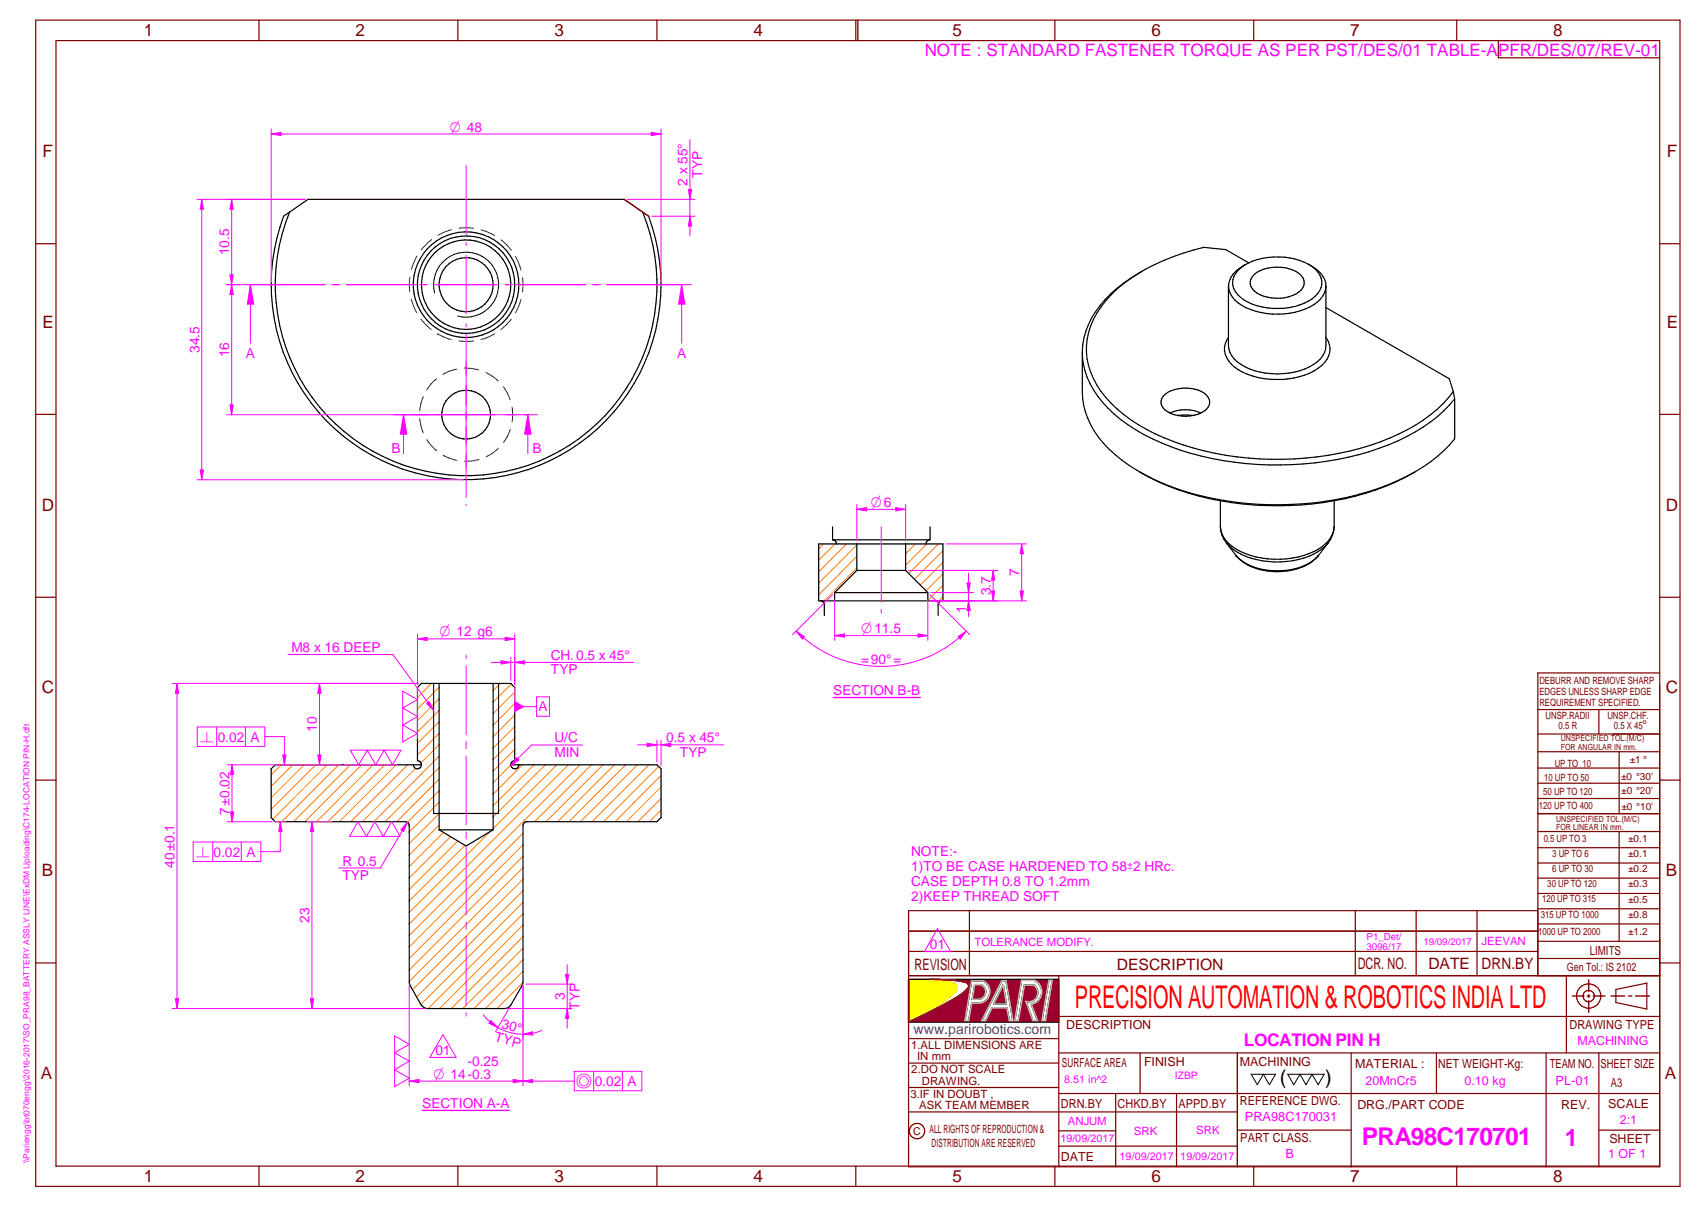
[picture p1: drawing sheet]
<svg xmlns="http://www.w3.org/2000/svg" width="420mm" height="297mm" viewBox="0 0 420 297" stroke-linecap="round" stroke-linejoin="round" font-family="sans-serif">
<g fill="none" stroke="#800000" stroke-width=".3">
<path d="M8.8 5h405v287h-405zM13.8 10h395v277h-395zM63.8 5v5M112.8 5v5M161.8 5v5M210.8 5v5M259.8 5v5M308.8 5v5M358.8 5v5M8.8 60h5M408.8 60h5M8.8 102h5"/>
<path d="M408.8 102h5M8.8 147h5M408.8 147h5M8.8 192h5M408.8 192h5M8.8 237h5M408.8 237h5M63.8 287v5M112.8 287v5M161.8 287v5M210.8 287v5M259.8 287v5"/>
<path d="M308.8 287v5M358.8 287v5"/>
</g>
<path d="M211.3 5v5" fill="none" stroke="#800000" stroke-width=".34"/>
<path d="M239.3 241.4h2.8a2.91 2.91 0 0 1 1.7 2.9 2.91 2.91 0 0 1-2.2 2.5l-2.3 .1-.7 4.3h-1zM246.7 241.3h1.1l1.7 9.9h-.9l-.6-3.2h-3.7l-1.5 3.2h-1zM251.6 241.3h3.2a3.2 3.2 0 0 1 1.7 3.2 3.2 3.2 0 0 1-2.5 2.7l1.6 4h-1.2l-1.8-4.8a2.25 2.25 0 0 0 2.8-1.1 2.25 2.25 0 0 0-.8-2.9h-2.3l-1.5 8.8h-.9zM258.3 241.3h.9l-1.7 9.9h-.9z" fill="none" stroke="#991b1e" stroke-width=".34"/>
<path d="M240.1 242.3h1.4a1.85 1.85 0 0 1 1.2 2 1.85 1.85 0 0 1-1.7 1.6h-1.5z" fill-rule="evenodd" fill="#990026"/>
<path d="M240.1 242.3h1.4a1.85 1.85 0 0 1 1.2 2 1.85 1.85 0 0 1-1.7 1.6h-1.5z" fill="none" stroke="#991b1e" stroke-width=".34"/>
<path d="M247.1 242.4l.8 4.7h-3.2z" fill="#990026"/>
<path d="M247.1 242.4l.8 4.7h-3.2z" fill="none" stroke="#991b1e" stroke-width=".34"/>
<path d="M238.4 242.1l-.2-.1a28.1 28.1 0 0 0-8.9-1l5.2 .9a1.32 1.32 0 0 1 1.2 1 1.32 1.32 0 0 1-.6 1.4l-3.3 2.5-8 4.7 5.6-2.7 5.3-2.8a10.3 10.3 0 0 0 3.9-3.3l-.2-.6M239.3 241.4h2.8a2.91 2.91 0 0 1 1.7 2.9 2.91 2.91 0 0 1-2.2 2.5l-2.3 .1-.7 4.3h-1zM240.1 242.3h1.4a1.85 1.85 0 0 1 1.2 2 1.85 1.85 0 0 1-1.7 1.6h-1.5zM246.7 241.3h1.1l1.7 9.9h-.9l-.6-3.2h-3.7l-1.5 3.2h-1zM247.1 242.4l.8 4.7h-3.2zM251.6 241.3h3.2a3.2 3.2 0 0 1 1.7 3.2 3.2 3.2 0 0 1-2.5 2.7l1.6 4h-1.2l-1.8-4.8a2.25 2.25 0 0 0 2.8-1.1 2.25 2.25 0 0 0-.8-2.9h-2.3l-1.5 8.8h-.9zM258.3 241.3h.9l-1.7 9.9h-.9z" fill="none" stroke="#000" stroke-width=".34"/>
<circle cx="238.4" cy="242.1" r=".17" fill="#000"/>
<path d="M240.1 242.3h1.4a1.85 1.85 0 0 1 1.2 2 1.85 1.85 0 0 1-1.7 1.6h-1.5zM247.1 242.4l.8 4.7h-3.2z" fill="none" stroke="#c0c0c0" stroke-width=".34"/>
<path d="M223.8 241h5.5l4.1 .6a2.41 2.41 0 0 1 2.3 1.4v.1a7.3 7.3 0 0 1-3.4 3.4l-8.5 5z" fill-rule="evenodd" fill="#ff0"/>
<path d="M223.8 241h5.5l5.2 .9a1.23 1.23 0 0 1 1.1 1.6l-1.3 1.5-2.5 1.8-8 4.7z" fill="none" stroke="#f1eb1f" stroke-width=".34"/>
<path d="M229.3 241l3.6 .5 2 .5a1.06 1.06 0 0 1 .8 .8 1.06 1.06 0 0 1-.3 1l-.9 1.1-3.5 2.5-7.2 4.1" fill="none" stroke="#ff0" stroke-width=".34"/>
<path d="M223.8 241v10.5" fill="none" stroke="#000" stroke-width=".34"/>
<path d="M223.8 241v10.5" fill="none" stroke="#000" stroke-width=".3"/>
<path d="M229.3 241l7.2 .4 1.7 .5 .3 .3 .1 .5-1.1 1.4-2.4 1.6-5.6 3.1-5.7 2.7h37v-10.5zM239.3 241.4h2.8a2.91 2.91 0 0 1 1.7 2.9 2.91 2.91 0 0 1-2.2 2.5l-2.3 .1-.7 4.3h-1zM251.6 241.3h3.2a3.2 3.2 0 0 1 1.7 3.2 3.2 3.2 0 0 1-2.5 2.7l1.6 4h-1.2l-1.8-4.8a2.25 2.25 0 0 0 2.8-1.1 2.25 2.25 0 0 0-.8-2.9h-2.3l-1.5 8.8h-.9zM258.3 241.3h.9l-1.7 9.9h-.9zM246.7 241.3h1.1l1.7 9.9h-.9l-.6-3.2h-3.7l-1.5 3.2h-1z" fill-rule="evenodd" fill="#990026"/>
<path d="M223.8 241h37v10.5h-37" fill="none" stroke="#000" stroke-width=".3"/>
<path d="M229.3 241h1a24.8 24.8 0 0 1 7.9 1l.2 .1" fill="none" stroke="#991b1e" stroke-width=".34"/>
<circle cx="238.4" cy="242.1" r=".17" fill="#991b1e"/>
<path d="M223.8 251.5l6.1-2.9 6.1-3.4-4.9 2.7zM229.3 241l2.9 .1a15.2 15.2 0 0 1 6.1 .9l.3 .4M236.8 244.6l-.8 .6M237.5 244.1l-.7 .5M238.1 243.5l-.6 .6M238.5 242.1l.1 .4M238.6 242.4l-.4 1M238.6 242.7l-.3 .6-.8 .8" fill="none" stroke="#991b1e" stroke-width=".34"/>
<path d="M239.3 241.4h2.8a2.91 2.91 0 0 1 1.7 2.9 2.91 2.91 0 0 1-2.2 2.5l-2.3 .1-.7 4.3h-1zM246.7 241.3h1.1l1.7 9.9h-.9l-.6-3.2h-3.7l-1.5 3.2h-1zM251.6 241.3h3.2a3.2 3.2 0 0 1 1.7 3.2 3.2 3.2 0 0 1-2.5 2.7l1.6 4h-1.2l-1.8-4.8a2.25 2.25 0 0 0 2.8-1.1 2.25 2.25 0 0 0-.8-2.9h-2.3l-1.5 8.8h-.9zM258.3 241.3h.9l-1.7 9.9h-.9z" fill="none" stroke="#c0c0c0" stroke-width=".34"/>
<g fill="none" stroke="#800000" stroke-width=".3">
<path d="M394.7 10h-25.7v4.2h39.8M153.7 49.1l6.1 4.1M378.7 174.6h30.1M393.8 174.6v6M408.8 168.6v118.5h-185v-63h154.9M408.8 165.6h-30.1v74.5M378.7 185h30.1M378.7 189h30.1M378.7 192.7h30.1M378.7 196.5h30.1M378.7 180.6h30.1M398.8 185v15.2"/>
<path d="M378.7 200.2h30.1M378.7 204.6h30.1M378.7 208.6h30.1M378.7 212.4h30.1M378.7 216.1h30.1M378.7 219.9h30.1M398.8 204.6v27M223.8 229.2h154.9M223.8 234.1h154.9M238.7 224.1v16M333.8 224.1v16M348.8 224.1v16"/>
<path d="M363.8 224.1v16M378.7 223.6h30.1M378.7 227.4h30.1M378.7 231.6h30.1M378.7 235.9h30.1M223.8 255.6h37M223.8 240.1h185M260.8 240.1v47M260.8 250.1h148M260.8 259.1h148M280.8 259.1v10M304.7 259.1v28"/>
<path d="M332.8 259.1v28M353.8 259.1v10M380.8 259.1v28M385.8 240.1v19M393.8 259.1v28M398 243.5l7.6-1.6v6.4l-7.6-1.6zM223.8 273.6h80.9M223.8 267.6h37M223.8 261.6h37M260.8 278.3h14M260.8 269.1h148M274.8 269.1v18"/>
<path d="M289.8 269.1v18M304.7 278.1h28.1M393.8 278.1h15M260.8 282.1h43.9"/>
<circle cx="391.3" cy="245.1" r="2.99"/>
<circle cx="391.3" cy="245.1" r="1.39"/>
<circle cx="225.8" cy="278.3" r="1.9"/>
</g>
<path d="M387.3 245.1h2.8M390.9 245.1h.7M391.3 241.1v2.9M391.3 244.8v.7M391.3 246.3v2.8M392.4 245.1h2.9M396.8 245.1h3.4M401.1 245.1h.8M402.8 245.1h3.5" fill="none" stroke="#800000" stroke-width=".34"/>
<g fill="none" stroke="#008000" stroke-width=".25">
<path d="M106.3 58.9l-2.6 2.6M111.2 56.6l-2 .6-1.3 .7M113.1 56.2l2.1-.2 1.5 .2M118.5 56.6l3.3 1.4M123.4 59l2.5 2.6M101 68.2l-.1 3.6M101.3 73.6l.5 1.7 .8 1.7M102.7 63l-1.4 3.3M103.7 78.5l2.5 2.6M125.9 78.6l-2.6 2.5M126.9 63.1l1.4 3.4M128.3 73.7l-1.4 3.3"/>
<path d="M128.7 68.3l.1 1.8-.1 1.7M104.3 97.6l-.6 1.7-.3 1.8M107.5 93.2l-1.3 1.2-1.1 1.5M107.8 82.2h.1M107.8 82.2l1.4 .7 2 .7M112.5 90.8a8.6 8.6 0 0 0-3.4 1.4M113 83.9h3.6M114.3 90.6l1.9 .1 1.7 .4M119.7 91.7l1.6 .9 1.4 1.2M121.8 82.2l-2.1 1-1.3 .4M123.9 95.2l1.1 1.5 .6 1.7M103.4 103l.3 1.8 .6 1.8"/>
<path d="M105.1 108.2l1.1 1.4 1.4 1.3M109.1 112l1.6 .8 1.8 .5M118 113.1l-1.8 .4h-1.8M122.7 110.3l-1.4 1.2-1.6 .9M125.7 105.7l-.7 1.7-1 1.5M126.1 100.2l.2 1.9-.2 1.7"/>
</g>
<g fill="none" stroke="#000" stroke-width=".3">
<path d="M71.3 52.2l-1.5 1a48 48 0 0 0 45 64.8 48 48 0 0 0 45-64.8l-1.5-1M71.3 52.2a47 47 0 0 0 43.5 64.9 47 47 0 0 0 43.5-64.9M71.3 52.2l4.6-3.1h77.8l4.6 3.1"/>
<circle cx="114.8" cy="70.1" r="12"/>
<circle cx="114.8" cy="70.1" r="6.7"/>
<circle cx="114.8" cy="70" r="13"/>
<circle cx="114.8" cy="70.1" r="11"/>
<circle cx="114.8" cy="102.1" r="6"/>
</g>
<path d="M107 72.1a8 8 0 0 1 7-10.1 8 8 0 0 1 8.8 8.7 8 8 0 0 1-10.1 7.1" fill="none" stroke="#000" stroke-width=".25"/>
<g fill="none" stroke="#f0f" stroke-width=".25">
<path d="M114.8 40.8v17M114.8 59.6v.9M60.4 70.1h.3M80.3 70.1h-18.6v14.4M81.6 70.1h2.2M85.2 70.1h17.4M103.3 70.1h1.9M106.8 70.1h16M114.8 62.9v14.4M114.8 79.7v.8M124.4 70.1h1.9M127 70.1h17.4"/>
<path d="M145.8 70.1h2.1M149.3 70.1h18.6M168.9 70.1h.3M114.8 82.3v40.1M101.8 102.1h.2M102.3 102.1h2.4M105.1 102.1h.1M107.6 102.1h14.4M124.4 102.1h.1M124.9 102.1h2.4M127.6 102.1h.2M114.8 124.2v.2"/>
</g>
<path d="M61.7 70.1l.8 4.7h-1.6z" fill="#f0f"/>
<path d="M61.7 70.1l.8 4.7h-1.6zM167.9 70.1v14.4" fill="none" stroke="#f0f" stroke-width=".25"/>
<path d="M167.9 70.1l.8 4.7h-1.6z" fill="#f0f"/>
<g fill="none" stroke="#f0f" stroke-width=".25">
<path d="M59.3 70.1h2.4M167.9 70.1l.8 4.7h-1.6zM167.9 70.1h2.4M114.8 161.2v.9M114.8 163.8v17M114.8 182.5v1.7M114.8 186.1v16.8M114.8 204.8v1.7M114.8 208.2v17M114.8 226.9v1.8M114.8 230.5v16.9M100.8 242.4v24.9"/>
<path d="M114.8 249.2v.9M128.8 242.4v24.9M100.8 266.1l2.4-.5v.8z"/>
</g>
<g fill="none" stroke="#ff8000" stroke-width=".25">
<path d="M106.2 168.2l-3.4 3.5M108.2 169.1l-5.4 5.4M108.2 172l-5.4 5.3M108.2 174.8l-5.4 5.3M108.2 177.6l-5.4 5.4M123.2 168.2l-1.8 1.8M125.9 168.3l-4.5 4.5M126.8 170.3l-5.4 5.3M126.8 173.1l-5.4 5.4M126.8 175.9l-5.4 5.4M126.8 178.8l-5.4 5.3M69.3 188.2l-2.5 2.5"/>
<path d="M72.1 188.2l-5.3 5.3M74.9 188.2l-8.1 8.1M77.8 188.2l-11 11M80.6 188.2l-13.4 13.4M83.4 188.2l-14 14M86.3 188.2l-14 14M89.1 188.2l-14 14M91.9 188.2l-14 14M94.7 188.2l-14 14M97.6 188.2l-14 14M100.4 188.2l-14 14M102.4 189.1l-13.2 13.1"/>
<path d="M108.2 180.5l-5.4 5.3M108.2 183.3l-4.5 4.4M108.2 186.1l-16.1 16.1M108.2 188.9l-13.3 13.3M108.2 191.8l-10.5 10.4M108.2 194.6l-7.8 7.8M108.2 197.4l-7.4 7.4M125.8 188.3l-4.4 4.3M126.8 181.6l-5.4 5.3M126.8 184.4l-5.4 5.4M128.7 188.2l-7.3 7.3M131.5 188.2l-10.1 10.1"/>
<path d="M134.3 188.2l-12.9 12.9M137.1 188.2l-15.7 15.7M140 188.2l-39.2 39.2M142.8 188.2l-42 42M145.7 188.2l-14.1 14M148.5 188.2l-14 14M151.3 188.2l-14 14M154.1 188.2l-14 14M157 188.2l-14.1 14M159.8 188.2l-14 14M162.2 188.6l-13.6 13.6M162.8 190.8l-11.3 11.4"/>
<path d="M162.8 193.7l-8.5 8.5M162.8 196.5l-5.7 5.7M162.8 199.3l-2.9 2.9M108.2 200.2l-7.4 7.4M108.2 203.1l-7.4 7.3M109.2 204.9l-8.4 8.4M111 205.9l-10.2 10.2M112.7 207l-11.9 11.9M114.5 208l-13.7 13.7M120.7 204.6l-19.9 20M128.8 205.1l-28 27.9M128.8 207.9l-28 28"/>
<path d="M128.8 210.7l-28 28M128.8 213.5l-28 28.1M128.8 216.4l-27.2 27.2M128.8 219.2l-26.2 26.2M128.8 222l-25.1 25.2M128.8 224.9l-23.4 23.3M128.8 227.7l-20.5 20.5M128.8 230.5l-17.7 17.7M128.8 233.3l-14.8 14.9M128.8 236.2l-12.1 12M128.8 239l-9.2 9.2M128.8 241.9l-6.4 6.3"/>
</g>
<path d="M108.2 168.2v36M121.4 168.2v36M101.8 188.2a1 1 0 0 0 1 1 1 1 0 0 0 1-1 1 1 0 0 0-1-1v-18l1-1h22l1 1v18a1 1 0 0 0-1 1 1 1 0 0 0 1 1 1 1 0 0 0 1-1M103.8 188.2h-36l-1 1v12l1 1h32a.94 .94 0 0 1 1 1v38.5l.3 1 2.6 4.5a2.07 2.07 0 0 0 1.7 1h18.8a1.93 1.93 0 0 0 1.7-1l2.6-4.5 .3-1v-38.5a.94 .94 0 0 1 1-1h32l1-1v-12l-1-1h-36M106.8 200.2h16M108.2 204.2l6.6 4 6.6-4M108.2 204.2h13.2" fill="none" stroke="#000" stroke-width=".3"/>
<path d="M106.8 168.2v32M122.8 168.2v32" fill="none" stroke="#000" stroke-width=".25"/>
<path d="M104 273.3h21.5" fill="none" stroke="#f0f" stroke-width=".34"/>
<path d="M100.8 266.1l2.4-.5v.8z" fill="#f0f"/>
<path d="M126.4 265.6l2.4 .5-2.4 .3z" fill="none" stroke="#f0f" stroke-width=".25"/>
<path d="M126.4 265.6l2.4 .5-2.4 .3z" fill="#f0f"/>
<path d="M102.8 156v12.5M102.8 157.2l2.4-.4v.8zM126.8 156v12.5M100.8 266.1h28" fill="none" stroke="#f0f" stroke-width=".25"/>
<path d="M102.8 157.2l2.4-.4v.8z" fill="#f0f"/>
<path d="M124.4 156.8l2.4 .4-2.4 .4z" fill="none" stroke="#f0f" stroke-width=".25"/>
<path d="M124.4 156.8l2.4 .4-2.4 .4z" fill="#f0f"/>
<path d="M102.8 157.2h24M126.8 173.9h5.4" fill="none" stroke="#f0f" stroke-width=".25"/>
<path d="M126.8 172.5l2.4 1.4-2.4 1.4z" fill="#f0f"/>
<path d="M99.2 170.1l3.6 2.1-3.6 2 3.6 2.1-3.6 2.1 3.6 2.1-3.6 2.1zM102.8 169.2v12.5M126.8 169.2v5.9M132.2 171.5h3.1v4.8h-3.1zM130.9 183.3l-5.1 5.1" fill="none" stroke="#f0f" stroke-width=".25"/>
<path d="M127.2 186.4l.6 .6-2 1.4z" fill="#f0f"/>
<path d="M42.4 168.2h60.7M127.2 186.4l.6 .6-2 1.4zM130.9 183.3h12.6M42.4 248.2h62.3M43.2 245.8h.8l-.4 2.4z" fill="none" stroke="#f0f" stroke-width=".25"/>
<path d="M43.2 245.8h.8l-.4 2.4z" fill="#f0f"/>
<path d="M43.6 168.2l.4 2.4h-.8z" fill="none" stroke="#f0f" stroke-width=".25"/>
<path d="M43.6 168.2l.4 2.4h-.8z" fill="#f0f"/>
<path d="M43.6 168.2v80M77.5 168.2h25.6M78.7 168.2l.4 2.4h-.8z" fill="none" stroke="#f0f" stroke-width=".25"/>
<path d="M78.7 168.2l.4 2.4h-.8z" fill="#f0f"/>
<path d="M78.3 185.8h.8l-.4 2.4z" fill="none" stroke="#f0f" stroke-width=".25"/>
<path d="M78.3 185.8h.8l-.4 2.4z" fill="#f0f"/>
<path d="M78.7 168.2v20M56 188.2h28.1M57.1 188.2l.5 2.4h-.8zM56 202.2h11.1" fill="none" stroke="#f0f" stroke-width=".25"/>
<path d="M57.1 188.2l.5 2.4h-.8z" fill="#f0f"/>
<path d="M56.8 199.8h.8l-.5 2.4z" fill="none" stroke="#f0f" stroke-width=".25"/>
<path d="M56.8 199.8h.8l-.5 2.4z" fill="#f0f"/>
<path d="M57.1 188.2v14M75.6 202.2h6.1M76.8 202.2l.4 2.4h-.8zM75.6 248.2h29.1" fill="none" stroke="#f0f" stroke-width=".25"/>
<path d="M76.8 202.2l.4 2.4h-.8z" fill="#f0f"/>
<path d="M76.4 245.8h.8l-.4 2.4z" fill="none" stroke="#f0f" stroke-width=".25"/>
<path d="M76.4 245.8h.8l-.4 2.4z" fill="#f0f"/>
<path d="M76.8 202.2v46M128.8 266.1h7.8" fill="none" stroke="#f0f" stroke-width=".25"/>
<path d="M128.8 266.1l2.4-.5v.8z" fill="#f0f"/>
<path d="M125.8 161.8v5.7M126.8 161.8v6.7M126.8 163l2.4-.4v.8zM128.8 266.1l2.4-.5v.8zM136.6 266.1h4.8M141.4 263.7h16.7v4.7h-16.7zM146.2 263.7v4.7M153.3 263.7v4.7" fill="none" stroke="#f0f" stroke-width=".25"/>
<path d="M126.8 163l2.4-.4v.8z" fill="#f0f"/>
<path d="M123.4 162.6l2.4 .4-2.4 .4z" fill="none" stroke="#f0f" stroke-width=".25"/>
<path d="M123.4 162.6l2.4 .4-2.4 .4z" fill="#f0f"/>
<path d="M121 163h35M100.3 202.4l-6.6 11.2h-10.2M100.3 202.4l-.9 2.2-.6-.4z" fill="none" stroke="#f0f" stroke-width=".25"/>
<path d="M100.3 202.4l-.9 2.2-.6-.4z" fill="#f0f"/>
<path d="M97.2 254.9l3.6 2.1-3.6 2.1 3.6 2.1-3.6 2.1 3.6 2-3.6 2.1zM124.9 248.2h16M129.5 242.2h11.4M139.7 248.2l.4 2.4h-.8z" fill="none" stroke="#f0f" stroke-width=".25"/>
<path d="M139.7 248.2l.4 2.4h-.8z" fill="#f0f"/>
<path d="M139.3 239.8h.8l-.4 2.4z" fill="none" stroke="#f0f" stroke-width=".25"/>
<path d="M139.3 239.8h.8l-.4 2.4z" fill="#f0f"/>
<path d="M139.7 237.4v15.6M120.9 251.2l1.7 1.7-2.2-1.1zM125.5 247.8l-3.5 6.1M128.8 242.4v13.3" fill="none" stroke="#f0f" stroke-width=".25"/>
<path d="M120.9 251.2l1.7 1.7-2.2-1.1z" fill="#f0f"/>
<path d="M128.8 254.6l2.3-.7 .1 .8z" fill="none" stroke="#f0f" stroke-width=".25"/>
<path d="M128.8 254.6l2.3-.7 .1 .8z" fill="#f0f"/>
<path d="M70.1 181.3v6.9M119 249.8a12.4 12.4 0 0 0 14.5 3.8" fill="none" stroke="#f0f" stroke-width=".25"/>
<path d="M69.6 185.8h.8l-.3 2.4z" fill="#f0f"/>
<path d="M48.6 178.9h16.6v4.8h-16.6zM53.4 178.9v4.8M60.4 178.9v4.8M65.2 181.3h4.9M69.6 185.8h.8l-.3 2.4zM69 202.2v7.4" fill="none" stroke="#f0f" stroke-width=".25"/>
<path d="M69 202.2l.5 2.4h-.8z" fill="#f0f"/>
<path d="M55.8 49.1h19.3M55.8 70.1h3.3M56.6 67.6h.8l-.3 2.5zM84.8 188.2h13.1M86.3 184.6h12.5l-2.1 3.6-2.1-3.6-2.1 3.6-2-3.6-2.2 3.6zM47.6 207.2h16.7v4.8h-16.7zM52.4 207.2v4.8M59.4 207.2v4.8M64.3 209.6h4.7M67.8 202.2h2.5M69 202.2l.5 2.4h-.8zM88.2 202.2l2 3.6 2.1-3.6 2.1 3.6 2.1-3.6 2 3.6h-12.4z" fill="none" stroke="#f0f" stroke-width=".25"/>
<path d="M308.1 264.4h6l-1.5 2.6-1.5-2.6-1.4 2.6zM317.2 264.4h8.9l-1.5 2.6-1.5-2.6-1.5 2.6-1.4-2.6-1.6 2.6z" fill="none" stroke="#000" stroke-width=".25"/>
<path d="M56.6 67.6h.8l-.3 2.5z" fill="#f0f"/>
<path d="M57.1 49.1l.3 2.4h-.8z" fill="none" stroke="#f0f" stroke-width=".25"/>
<path d="M57.1 49.1l.3 2.4h-.8z" fill="#f0f"/>
<path d="M48.5 49.1h26.6M49.7 49.1l.4 2.4h-.8zM57.1 49.1v21M48.5 118.1h65.6" fill="none" stroke="#f0f" stroke-width=".25"/>
<path d="M49.7 49.1l.4 2.4h-.8z" fill="#f0f"/>
<path d="M49.3 115.7h.8l-.4 2.4z" fill="none" stroke="#f0f" stroke-width=".25"/>
<path d="M49.3 115.7h.8l-.4 2.4z" fill="#f0f"/>
<path d="M49.7 49.1v69M55.8 70.1h3.3M57.1 70.1l.3 2.4h-.8zM55.8 102.1h52.3" fill="none" stroke="#f0f" stroke-width=".25"/>
<path d="M57.1 70.1l.3 2.4h-.8z" fill="#f0f"/>
<path d="M56.6 99.7h.8l-.3 2.4z" fill="none" stroke="#f0f" stroke-width=".25"/>
<path d="M56.6 99.7h.8l-.3 2.4z" fill="#f0f"/>
<path d="M66.8 31.7v37.6M160.4 32.6l2.4 .4-2.4 .4zM162.8 31.7v37.6M57.1 70.1v32" fill="none" stroke="#f0f" stroke-width=".25"/>
<path d="M160.4 32.6l2.4 .4-2.4 .4z" fill="#f0f"/>
<path d="M66.8 33l2.4-.4v.8z" fill="none" stroke="#f0f" stroke-width=".25"/>
<path d="M66.8 33l2.4-.4v.8z" fill="#f0f"/>
<path d="M66.8 33h96M154.5 49.1h16.6M160.5 53.2h10.6M169.5 46.7h.8l-.4 2.4z" fill="none" stroke="#f0f" stroke-width=".25"/>
<path d="M169.5 46.7h.8l-.4 2.4z" fill="#f0f"/>
<path d="M169.9 53.2l.4 2.4h-.8z" fill="none" stroke="#f0f" stroke-width=".25"/>
<path d="M169.9 53.2l.4 2.4h-.8z" fill="#f0f"/>
<path d="M169.9 34.3v23.7M161.8 182.1v5.4M162.8 182.1v6.4M162.8 183.3l2.4-.4v.8z" fill="none" stroke="#f0f" stroke-width=".25"/>
<path d="M162.8 183.3l2.4-.4v.8z" fill="#f0f"/>
<path d="M159.4 182.9l2.4 .4-2.4 .4z" fill="none" stroke="#f0f" stroke-width=".25"/>
<path d="M159.4 182.9l2.4 .4-2.4 .4z" fill="#f0f"/>
<path d="M101.8 102.1h-2.4v9.6M102 102.1h25.3M127.6 102.1h2.4M157 183.3h21.2" fill="none" stroke="#f0f" stroke-width=".25"/>
<g fill="none" stroke="#000" stroke-width=".3">
<path d="M281.3 66.7a29.5 29.5 0 0 0-13.2 13.1 16.9 16.9 0 0 0 2.3 17.7 39 39 0 0 0 18 12.4 78.3 78.3 0 0 0 53.7-.5 39.1 39.1 0 0 0 16.2-11.2M304.9 66.6a13 13 0 0 1 10-3.4 13.9 13.9 0 0 1 9 3.1 4.2 4.2 0 0 1 0 6.6 15.3 15.3 0 0 1-13 2.7 9.3 9.3 0 0 1-7-4.5 4 4 0 0 1 1-4.5zM306.8 65.1a7.4 7.4 0 0 0-4.2 4.8l-.1 15.2a6.2 6.2 0 0 0 4.1 5.2 18.4 18.4 0 0 0 16.9-.6 5.6 5.6 0 0 0 3-4.6v-14.7M307.5 64.7l-5.6-3.3-5.5-.5a50 50 0 0 0-21.4 10.3 20.8 20.8 0 0 0-7.4 13.9 19.7 19.7 0 0 0 7.5 15.5 48.6 48.6 0 0 0 21.5 10.4 76.4 76.4 0 0 0 45.7-3.2 36.5 36.5 0 0 0 15.6-11.4M308.9 67.5a9.7 9.7 0 0 1 11.6 .3 2.59 2.59 0 0 1-.6 4.1 9.9 9.9 0 0 1-11-.3 2.55 2.55 0 0 1 0-4.1zM322.4 65.1a6.6 6.6 0 0 1 4.1 5.3M326.5 70.4a6.1 6.1 0 0 1-3.8 5.1 18.3 18.3 0 0 1-17.7-1 5.6 5.6 0 0 1-2.4-3.8M326.5 75.7l30.4 17.5 1 3.2M266.6 86.7v9.8a20.6 20.6 0 0 0 8.1 15.4 55 55 0 0 0 27 11.3 76.2 76.2 0 0 0 42.8-5 36.4 36.4 0 0 0 13.8-10.2v-9.8M286.5 97.5a8.1 8.1 0 0 1 7.7-1.7 4.1 4.1 0 0 1 3.7 3.2 3.6 3.6 0 0 1-2.8 2.9 8.6 8.6 0 0 1-8.6-1.5 2.23 2.23 0 0 1 0-2.9zM302.5 83a4.8 4.8 0 0 0 .8 6.6 15.6 15.6 0 0 0 10.9 3.8 15.8 15.8 0 0 0 12.1-4.2 4.8 4.8 0 0 0 .2-6.2M357.9 96.4l.4 1.8"/>
<path d="M280.6 116.1a67.7 67.7 0 0 0 36.8 8.3 66 66 0 0 0 31.1-8.3M288.1 101.6a9.5 9.5 0 0 1 7.7 0M290 102.2h3.9M300.6 123.2v6.3M300.6 129.5a6.9 6.9 0 0 0 1.5 4.2M302 133.6a15.8 15.8 0 0 0 11.8 4.7 17.7 17.7 0 0 0 12.6-3.9l.7-.8a12.5 12.5 0 0 1-5.7 5.5 17.2 17.2 0 0 1-15.6-1.1l-1.4-1.3zM304.5 136.7h.1M304.5 136.7a11.4 11.4 0 0 0 7.5 3.8 18.1 18.1 0 0 0 6.9-.4 11.1 11.1 0 0 0 4.2-1.9l1.6-1.5M328.5 129.6a6.5 6.5 0 0 1-1.4 4.1M328.6 123.2v6.3a7.5 7.5 0 0 1-5 6.2 22 22 0 0 1-19.2-.6 7.1 7.1 0 0 1-3.8-5.6"/>
</g>
<path d="M99.4 102.1l.8 4.7h-1.6z" fill="#f0f"/>
<path d="M99.4 102.1l.8 4.7h-1.6zM130 102.1v9.6" fill="none" stroke="#f0f" stroke-width=".25"/>
<path d="M130 102.1l.8 4.7h-1.6z" fill="#f0f"/>
<path d="M97 102.1h2.4M130 102.1l.8 4.7h-1.6zM130 102.1h2.4M217 129.7v18.5M205.6 147.6v10M205.6 156.4l2.4-.4v.8zM217 150v.9M228.5 147.6v10" fill="none" stroke="#f0f" stroke-width=".25"/>
<g fill="none" stroke="#ff8000" stroke-width=".25">
<path d="M202.8 133.9l-1.2 1.1M205.6 133.9l-4 4M208.5 133.9l-6.9 6.8M211 134.1l-9.4 9.5M211 136.9l-9.4 9.5M211 139.8l-8 8.1M225.5 133.9l-2.5 2.4M228.3 133.9l-5.3 5.2M231.1 133.9l-7.3 7.2M232.2 135.6l-7 7M232.2 138.4l-5.6 5.6M232.2 141.2l-4.2 4.2"/>
<path d="M232.2 144.1l-3.7 3.7M232.2 146.9l-.9 1"/>
</g>
<g fill="none" stroke="#000" stroke-width=".3">
<path d="M201.6 133.9h30.6v14h-30.6zM205.1 132.8h24M205.1 129.7v3.1M205.1 132.8a1.01 1.01 0 0 1 .9 1.1M211 133.9v6.5M223 133.9v6.5M229.1 129.7v3.1M229.1 132.8a1.01 1.01 0 0 0-1.1 1.1M202 147.9a1.01 1.01 0 0 1 1 .9v2.7M205.6 145.8h22.9M205.6 145.8v2.1M211 140.4l-5.4 5.4"/>
<path d="M211 140.4h12M223 140.4l5.5 5.4M228.5 145.8v2.1M232 147.9a1.01 1.01 0 0 0-1 .9v2.7"/>
</g>
<path d="M205.2 171.7h21.4" fill="none" stroke="#f0f" stroke-width=".34"/>
<path d="M205.6 156.4l2.4-.4v.8z" fill="#f0f"/>
<path d="M226.1 156l2.4 .4-2.4 .4z" fill="none" stroke="#f0f" stroke-width=".25"/>
<path d="M226.1 156l2.4 .4-2.4 .4z" fill="#f0f"/>
<path d="M211 124.1v9M211 125.3l2.4-.4v.8zM223 124.1v9M205.6 156.4h22.9" fill="none" stroke="#f0f" stroke-width=".25"/>
<path d="M211 125.3l2.4-.4v.8z" fill="#f0f"/>
<path d="M220.6 124.9l2.4 .4-2.4 .4z" fill="none" stroke="#f0f" stroke-width=".25"/>
<path d="M220.6 124.9l2.4 .4-2.4 .4z" fill="#f0f"/>
<path d="M211 125.3h12M229.2 147.9h10.6M229.2 145.8h10.6M238.5 147.9l.5 2.3h-.8z" fill="none" stroke="#f0f" stroke-width=".25"/>
<path d="M238.5 147.9l.5 2.3h-.8z" fill="#f0f"/>
<path d="M238.2 143.5h.8l-.5 2.3z" fill="none" stroke="#f0f" stroke-width=".25"/>
<path d="M238.2 143.5h.8l-.5 2.3z" fill="#f0f"/>
<path d="M223.8 140.4h22M229.2 147.9h16.6M238.5 141.1v10.6M244.2 145.5h.8l-.4 2.4z" fill="none" stroke="#f0f" stroke-width=".25"/>
<path d="M244.2 145.5h.8l-.4 2.4z" fill="#f0f"/>
<path d="M244.6 140.4l.4 2.4h-.8z" fill="none" stroke="#f0f" stroke-width=".25"/>
<path d="M244.6 140.4l.4 2.4h-.8z" fill="#f0f"/>
<path d="M232.9 133.9h19.9M229.2 147.9h23.6M244.6 140.4v7.5M251.2 145.5h.8l-.4 2.4z" fill="none" stroke="#f0f" stroke-width=".25"/>
<path d="M251.2 145.5h.8l-.4 2.4z" fill="#f0f"/>
<path d="M251.6 133.9l.4 2.4h-.8z" fill="none" stroke="#f0f" stroke-width=".25"/>
<path d="M251.6 133.9l.4 2.4h-.8z" fill="#f0f"/>
<path d="M251.6 133.9v14M196.1 155.3l2 1.4-.5 .6zM205.1 146.3l-9.9 9.9M229 146.3l9.8 9.9" fill="none" stroke="#f0f" stroke-width=".25"/>
<path d="M196.1 155.3l2 1.4-.5 .6z" fill="#f0f"/>
<path d="M236 156.7l2-1.4-1.5 2z" fill="none" stroke="#f0f" stroke-width=".25"/>
<path d="M236 156.7l2-1.4-1.5 2z" fill="#f0f"/>
<path d="M196.1 155.3a29.6 29.6 0 0 0 41.9 0M96.8 161.1l10 13.7" fill="none" stroke="#f0f" stroke-width=".25"/>
<path d="M105.1 173.1l.6-.4 1.1 2.1z" fill="#f0f"/>
<path d="M70.9 161.1h25.9M105.1 173.1l.6-.4 1.1 2.1zM230.9 228.6l3.2 5.6h-6.4zM109.1 254.6l3.2 5.6h-6.4z" fill="none" stroke="#f0f" stroke-width=".25"/>
<text font-size="7.7" fill="#f00" x="264.7" y="248.1">PRECISION AUTOMATION &amp; ROBOTICS INDIA LTD</text>
<text font-size="6" fill="#f0f" x="335.4" y="281.7">PRA98C170701</text>
<text font-size="5.9" fill="#f0f" x="385.4" y="282.1">1</text>
<g font-size="4.9">
<text x="315.2" y="266.7">(</text>
<text x="326.3" y="266.7">)</text>
</g>
<text font-size="4.3" fill="#f0f" x="306.3" y="257.4">LOCATION PIN H</text>
<g font-size="4.2" fill="#800000">
<text x="35.4" y="9">1</text>
<text x="87.6" y="9">2</text>
<text x="136.6" y="9">3</text>
<text x="185.6" y="9">4</text>
<text x="234.6" y="9">5</text>
<text x="283.6" y="9">6</text>
<text x="332.6" y="9">7</text>
<text x="382.6" y="9">8</text>
<text x="10.5" y="38.7">F</text>
<text x="410.5" y="38.7">F</text>
<text x="10.5" y="80.6">E</text>
<text x="410.5" y="80.6">E</text>
<text x="10.3" y="125.6">D</text>
<text x="410.2" y="125.6">D</text>
<text x="10.3" y="170.6">C</text>
<text x="410.2" y="170.6">C</text>
<text x="10.3" y="215.6">B</text>
<text x="410.2" y="215.6">B</text>
<text x="10" y="265.6">A</text>
<text x="410" y="265.6">A</text>
<text x="35.4" y="291">1</text>
<text x="87.6" y="291">2</text>
<text x="136.6" y="291">3</text>
<text x="185.6" y="291">4</text>
<text x="234.6" y="291">5</text>
<text x="283.6" y="291">6</text>
<text x="332.6" y="291">7</text>
<text x="382.6" y="291">8</text>
</g>
<g font-size="4.2" fill="#f0f">
<text x="227.7" y="13.8">NOTE : STANDARD FASTENER TORQUE AS PER PST/DES/01 TABLE-A</text>
<text x="369" y="13.7">PFR/DES/07/REV-01</text>
</g>
<g font-size="3.9" fill="#800000">
<text x="225.2" y="238.8">REVISION</text>
<text x="275.1" y="238.8">DESCRIPTION</text>
<text x="334.4" y="238.6">DCR. NO.</text>
<text x="351.8" y="238.6">DATE</text>
<text x="364.9" y="238.5">DRN.BY</text>
</g>
<g font-size="3.7" fill="#f0f">
<text x="110.8" y="32.4">O 48</text>
<text x="214.5" y="124.7">O6</text>
<text x="212.1" y="155.8">O11.5</text>
<text x="108.2" y="156.6">O 12 g6</text>
<text x="49.3" y="182.5">n</text>
<text x="48.3" y="210.8">n</text>
<text x="106.8" y="265.4">O 14-0.3</text>
<text x="141.9" y="267.3">a</text>
</g>
<text font-size="3.5" fill="#00f" x="224.9" y="254.5">www.parirobotics.com</text>
<g font-size="3.4" fill="#f0f">
<text x="169.3" y="45.7" transform="rotate(-90 169.3 45.7)">2 x 55°</text>
<text x="172.9" y="43.7" transform="rotate(-90 172.9 43.7)">TYP</text>
<text x="56.5" y="62.8" transform="rotate(-90 56.5 62.8)">10.5</text>
<text x="49.1" y="86.8" transform="rotate(-90 49.1 86.8)">34.5</text>
<text x="56.5" y="87.9" transform="rotate(-90 56.5 87.9)">16</text>
<text x="60.6" y="88.1">A</text>
<text x="166.8" y="88.1">A</text>
<text x="96.4" y="111.5">B</text>
<text x="131.2" y="111.5">B</text>
<text x="251" y="141.8" transform="rotate(-90 251 141.8)">7</text>
<text x="244" y="146.5" transform="rotate(-90 244 146.5)">3.7</text>
<text x="237.9" y="150.9" transform="rotate(-90 237.9 150.9)">1</text>
<text x="71.8" y="160.5">M8 x 16 DEEP</text>
<text x="135.7" y="162.4">CH.0.5 x 45°</text>
<text x="135.7" y="166">TYP</text>
<text x="212.1" y="163.4">=90°=</text>
<text x="205.2" y="171.1">SECTION B-B</text>
<text x="132.6" y="175.1">A</text>
<text x="53.6" y="182.5">0.02 A</text>
<text x="78.1" y="180.1" transform="rotate(-90 78.1 180.1)">10</text>
<text x="136.6" y="182.7">U/C</text>
<text x="164.1" y="182.7">0.5 x 45°</text>
<text x="136.6" y="186.3">MIN</text>
<text x="167.5" y="186.3">TYP</text>
<text x="56.5" y="200.6" transform="rotate(-90 56.5 200.6)">7±0.02</text>
<text x="43" y="213.6" transform="rotate(-90 43 213.6)">40±0.1</text>
<text x="52.6" y="210.8">0.02 A</text>
<text x="84.3" y="213">R 0.5</text>
<text x="224.4" y="210.8">NOTE:-</text>
<text x="224.4" y="214.4">1)TO BE CASE HARDENED TO 58u2 HRc.</text>
<text x="84.3" y="216.6">TYP</text>
<text x="224.4" y="218">CASE DEPTH 0.8 TO 1.2mm</text>
<text x="224.4" y="221.6">2)KEEP THREAD SOFT</text>
<text x="76.2" y="227.1" transform="rotate(-90 76.2 227.1)">23</text>
<text x="229" y="233.5">01</text>
<text x="139.1" y="246.1" transform="rotate(-90 139.1 246.1)">3</text>
<text x="142.7" y="248.5" transform="rotate(-90 142.7 248.5)">TYP</text>
<text x="121.7" y="256.2" transform="rotate(15 121.7 256.2)">TYP</text>
<text x="123.3" y="252.9" transform="rotate(15 123.3 252.9)">30°</text>
<text x="107.2" y="259.5">01</text>
<text x="115.2" y="262.3">-0.25</text>
<text x="146.5" y="267.3">0.02 A</text>
<text x="104" y="272.7">SECTION A-A</text>
</g>
<g font-size="3.1" fill="#800000">
<text x="404.4" y="179.5">°</text>
<text x="391.5" y="235.1">LIMITS</text>
<text x="262.6" y="253.2">DESCRIPTION</text>
<text x="386.5" y="253.2">DRAWING TYPE</text>
<text x="261.5" y="262.5">SURFACE AREA</text>
<text x="281.8" y="262.4">FINISH</text>
<text x="305.4" y="262.4">MACHINING</text>
<text x="333.8" y="262.9">MATERIAL :</text>
<text x="354.2" y="262.9">NET WEIGHT-Kg:</text>
<text x="381.7" y="262.7">TEAM NO.</text>
<text x="394.2" y="262.7">SHEET SIZE</text>
<text x="396.7" y="267.5">A3</text>
<text x="261.3" y="272.8">DRN.BY</text>
<text x="275.2" y="272.7">CHKD.BY</text>
<text x="290.3" y="272.8">APPD.BY</text>
<text x="305.4" y="271.9">REFERENCE DWG.</text>
<text x="334.3" y="272.9">DRG./PART CODE</text>
<text x="384.5" y="272.8">REV.</text>
<text x="396.1" y="272.7">SCALE</text>
<text x="305.5" y="281">PART CLASS.</text>
<text x="396.4" y="281.2">SHEET</text>
<text x="261.3" y="285.8">DATE</text>
</g>
<g font-size="3.1" fill="#f0f">
<text x="388.5" y="257.1">MACHINING</text>
<text x="336.3" y="267.1">20MnCr5</text>
<text x="360.7" y="267">0.10 kg</text>
<text x="383.1" y="267.1">PL-01</text>
<text x="306.6" y="275.9">PRA98C170031</text>
<text x="398.9" y="276.5">2:1</text>
<text x="316.6" y="284.9">B</text>
<text x="396.1" y="284.9">1 OF 1</text>
</g>
<g font-size="2.8" fill="#f0f">
<text x="240" y="232.8">TOLERANCE MODIFY.</text>
<text x="364.9" y="232.6">JEEVAN</text>
<text x="263" y="276.8">ANJUM</text>
<text x="279.3" y="279.2">SRK</text>
<text x="294.6" y="279.1">SRK</text>
</g>
<g font-size="2.8" fill="#800000">
<text x="385.9" y="238.9">Gen Tol.: IS 2102</text>
<text x="224.4" y="258.1">1.ALL DIMENSIONS ARE</text>
<text x="225.9" y="260.9">IN mm</text>
<text x="224.4" y="264.2">2.DO NOT SCALE</text>
<text x="227.1" y="267">DRAWING.</text>
<text x="224.2" y="270.2">3.IF IN DOUBT ,</text>
<text x="226.4" y="273">ASK TEAM MEMBER</text>
<text x="228.9" y="278.8">ALL RIGHTS OF REPRODUCTION &amp;</text>
<text x="229.4" y="282.3">DISTRIBUTION ARE RESERVED</text>
</g>
<g font-size="2.7" fill="#f0f">
<text x="262.1" y="266.5">8.51 in^2</text>
<text x="261.1" y="281">19/09/2017</text>
<text x="275.7" y="285.5">19/09/2017</text>
<text x="290.7" y="285.5">19/09/2017</text>
</g>
<text font-size="2.7" fill="#800000" x="224.9" y="279.4">C</text>
<g font-size="2.5" fill="#800000">
<text x="379.1" y="168.2">DEBURR AND REMOVE SHARP</text>
<text x="379.1" y="171">EDGES UNLESS SHARP EDGE</text>
<text x="379.1" y="173.7">REQUIREMENT SPECIFIED.</text>
<text x="380.7" y="177">UNSP.RADII</text>
<text x="383.9" y="179.5">0.5 R</text>
<text x="395.9" y="177">UNSP.CHF.</text>
<text x="397.5" y="179.4">0.5 X 45</text>
<text x="382.9" y="188.7">UP TO 10</text>
<text x="401.4" y="187.9">±1 °</text>
<text x="380.1" y="195.6">50 UP TO 120</text>
<text x="380.3" y="192.2">10 UP TO 50</text>
<text x="399.3" y="192.1">±0 °30'</text>
<text x="399.3" y="195.4">±0 °20'</text>
<text x="379" y="199.1">120 UP TO 400</text>
<text x="399.3" y="199.3">±0 °10'</text>
<text x="380.2" y="207.1">0.5 UP TO 3</text>
<text x="401" y="207.2">±0.1</text>
<text x="382.3" y="210.9">3 UP TO 6</text>
<text x="382.3" y="214.6">6 UP TO 30</text>
<text x="401" y="210.9">±0.1</text>
<text x="401" y="214.7">±0.2</text>
<text x="381.1" y="218.4">30 UP TO 120</text>
<text x="401" y="218.4">±0.3</text>
<text x="379.5" y="225.8">315 UP TO 1000</text>
<text x="379.8" y="222.1">120 UP TO 315</text>
<text x="401" y="222.2">±0.5</text>
<text x="401" y="225.9">±0.8</text>
<text x="378.8" y="230.1">1000 UP TO 2000</text>
<text x="401" y="230.2">±1.2</text>
</g>
<text font-size="2.5" fill="#f0f" x="289.4" y="265.6">IZBP</text>
<g font-size="2.4" fill="#f0f">
<text x="336.5" y="233.8">3096/17</text>
<text x="336.6" y="231.2">P1_Det/</text>
<text x="350.6" y="232.5">19/09/2017</text>
</g>
<g font-size="2.1" fill="#800000">
<text x="384.4" y="182.5">UNSPECIFIED TOL.(M/C)</text>
<text x="384.4" y="184.5">FOR ANGULAR IN mm.</text>
<text x="383.2" y="202.2">UNSPECIFIED TOL.(M/C)</text>
<text x="383.2" y="204.3">FOR LINEAR IN mm.</text>
</g>
<text font-size="2.1" fill="#f0f" x="7.2" y="286.3" transform="rotate(-90 7.2 286.3)">\\Pariengg\bt070engg\2016-2017\SO_PRA98_BATTERY ASSLY LINE\ExDM Uploading\C174-LOCATION PIN-H.dft</text>
</svg>
